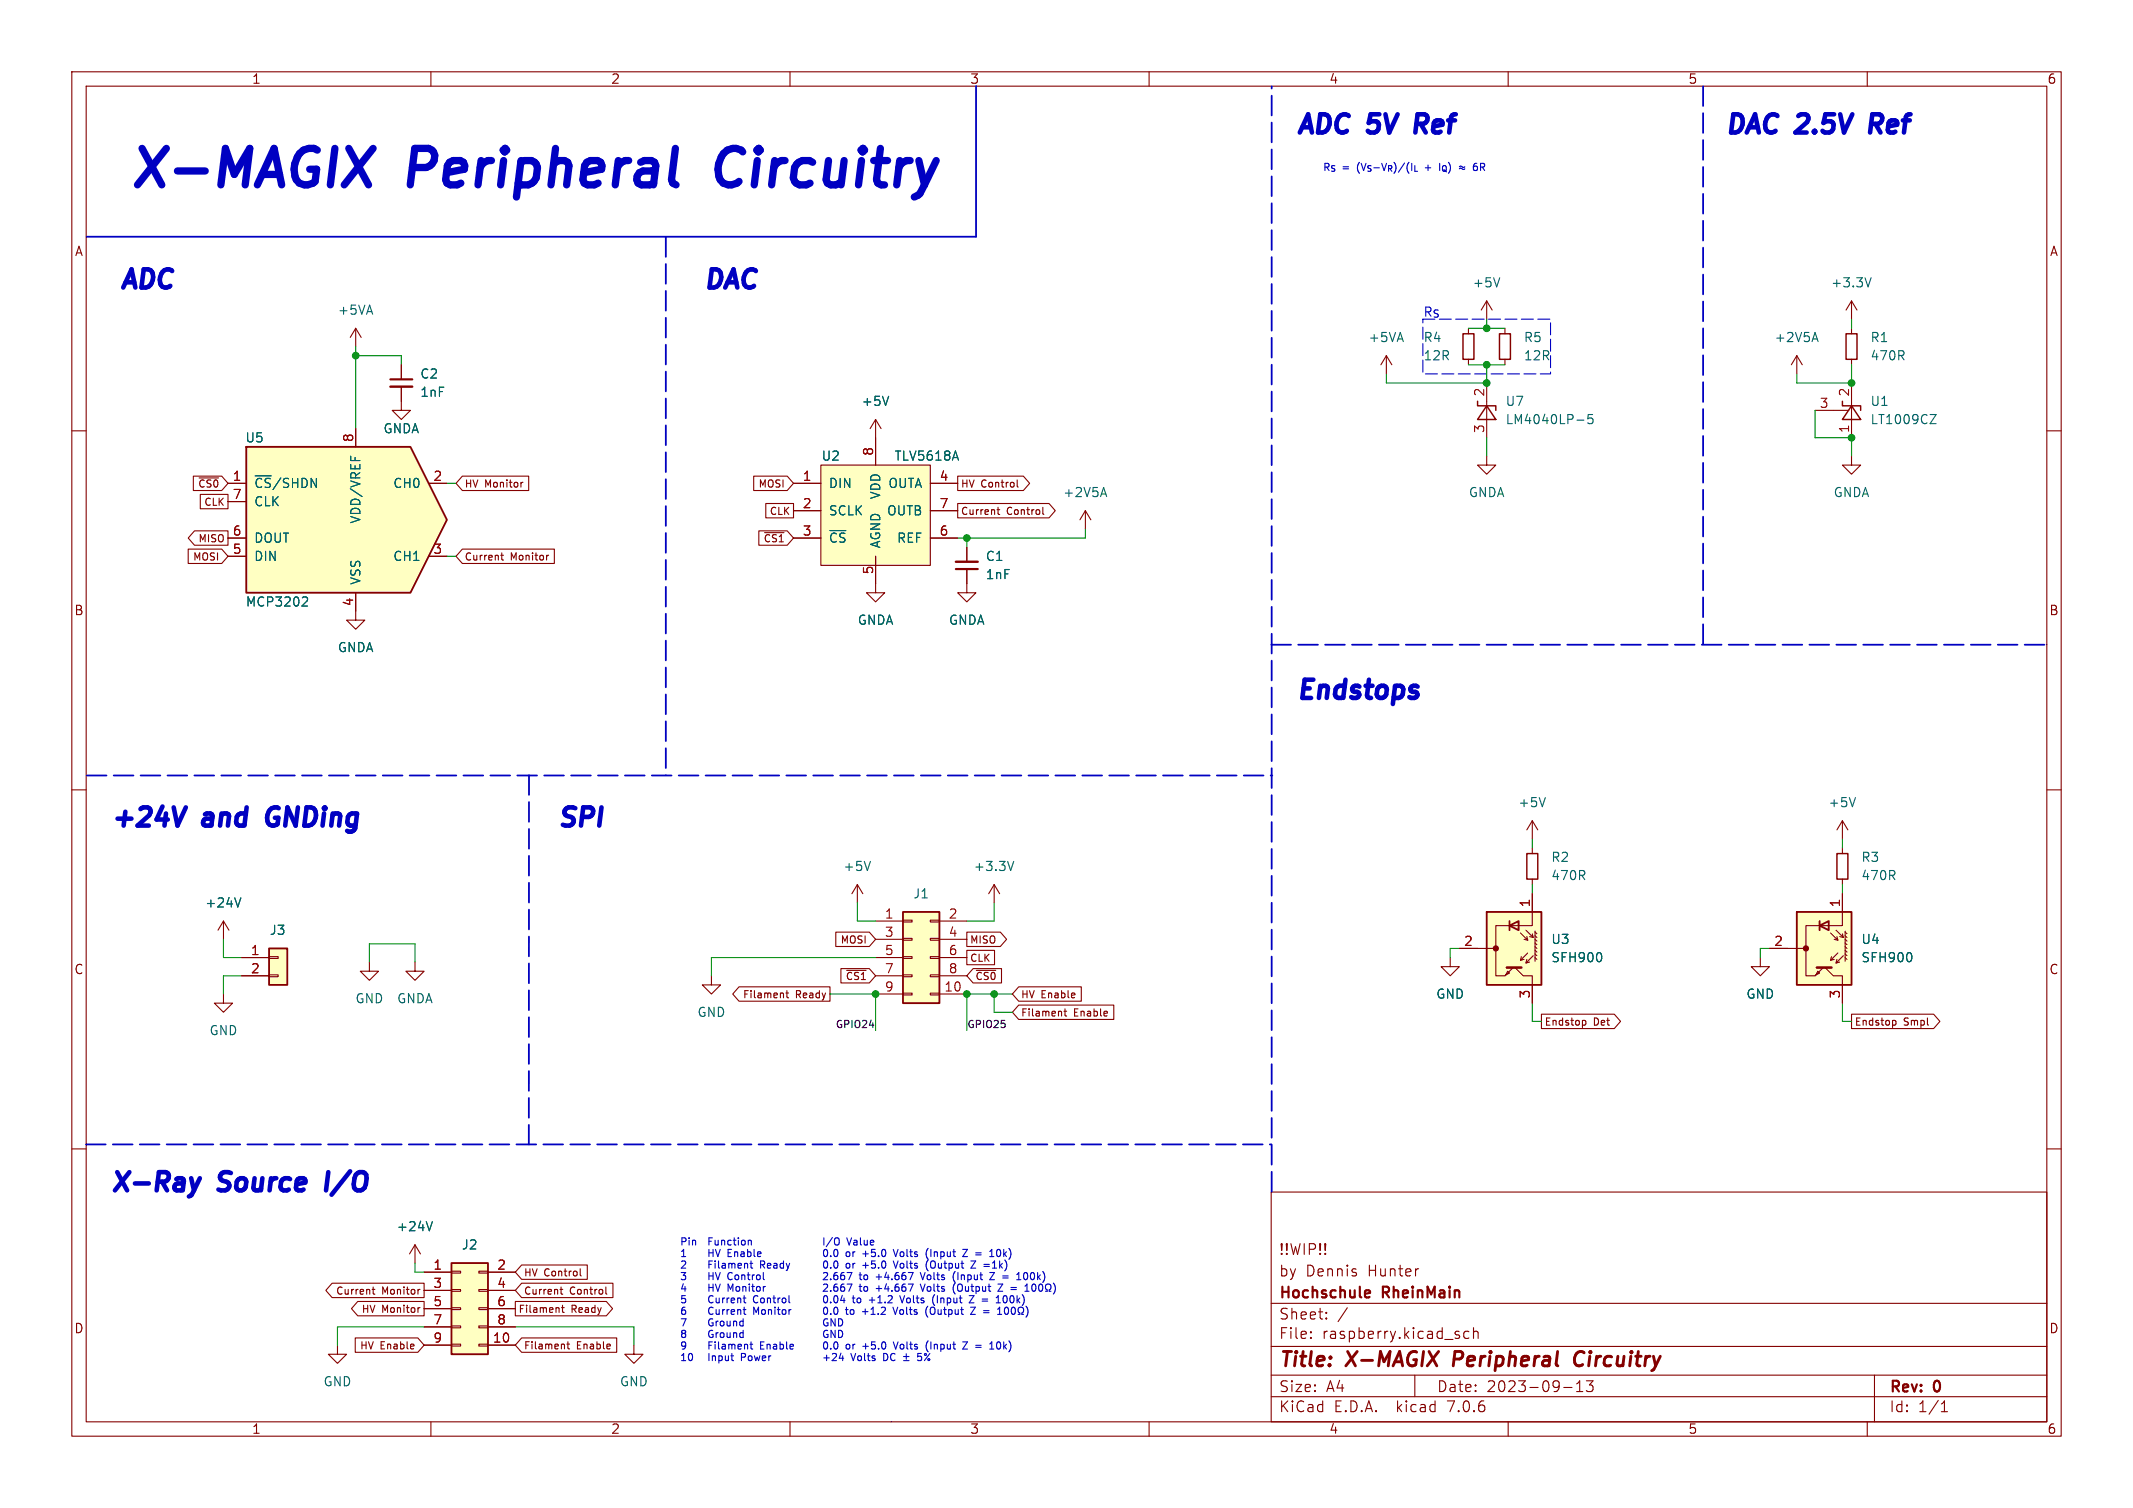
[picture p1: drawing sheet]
<svg xmlns="http://www.w3.org/2000/svg" width="297mm" height="210mm" viewBox="0 0 297 210" stroke-linecap="round" stroke-linejoin="round" font-family="sans-serif">
<g fill="none" stroke="#840000" stroke-width=".15">
<path d="M10 10h277v190h-277zM12 12h273v186h-273zM60 10v2M110 10v2M160 10v2M210 10v2M260 10v2M10 60h2M285 60h2M10 110h2M256.5 114.3l-.7 1.3M256.5 114.3v2.5"/>
<path d="M256.5 114.3l.8 1.3M285 110h2M31.1 128.3l.8 1.2M31.1 128.3v2.5M31.1 128.3l-.7 1.2M57.8 134v1.3h1.3l-1.3 1.2-1.3-1.2h1.3M121.9 128.3h3.8M121.9 138.4h3.8M121.9 130.8h3.8M121.9 133.4h3.8M121.9 135.9h3.8M125.7 138.3h1.3v.3h-1.3z"/>
<path d="M125.7 135.8h1.3v.2h-1.3zM125.7 133.2h1.3v.3h-1.3zM125.7 130.7h1.3v.2h-1.3zM125.7 128.1h1.3v.3h-1.3zM129.5 138.3h1.3v.3h-1.3zM129.5 135.8h1.3v.2h-1.3zM129.5 133.2h1.3v.3h-1.3zM129.5 130.7h1.3v.2h-1.3zM129.5 128.1h1.3v.3h-1.3zM130.8 128.3h3.8M130.8 138.4h3.8M130.8 130.8h3.8"/>
<path d="M130.8 133.4h3.8M130.8 135.9h3.8M245.1 133.4v1.2h1.3l-1.3 1.3-1.3-1.3h1.3M10 160h2M285 160h2M177 166h108v32h-108zM197.4 176.7h.1M60 198v2M110 198v2M160 198v2M177 194.5h108M177 191.5h108"/>
<path d="M177 187.5h108M177 181.5h108M182.5 186.3h.1l-.1 .1M182.5 186.3v.1M182.5 185.5v.1M182.5 185.5h.1l-.1 .1M184.7 183.6v.1M184.7 183.6h-.1l.1 .1M184.7 182.8v.1M184.7 182.8h-.1l.1 .1M187.6 182.1l-1.3 2M197 191.5v3"/>
<path d="M204.5 185.5l-.4-.1-.3 .3v.4l.2 .2 .1 .1 .4-.1M205.2 185.5a.37 .37 0 0 1 .6 .1v.8M205.2 184.9v1.5M210 198v2M217.7 193.2h1.2M219.5 193.8h.9M219.5 192.7l.5-.4v1.5M221.8 192.3l-.5 .6a.41 .41 0 0 1 .5 .3v.3l-.1 .2-.6 .1-.2-.1M260 198v2M261 191.5v6.5M270.3 196.6h.9M270.3 195.5l.4-.4v1.5"/>
</g>
<path d="M202.6 188.2l-.3 2M220.2 188.2a1.13 1.13 0 0 0-.9 .7 1.13 1.13 0 0 0 .2 1.2l.3 .1 .5-.1" fill="none" stroke="#840000" stroke-width=".4"/>
<path d="M190.3 179.7l.4 .1 .1 .2-.7 .2M190.7 180.6l-.4 .1" fill="none" stroke="#840000" stroke-width=".3"/>
<path d="M258.4 111.1l-.5 1.2M33.5 125l-.4 1.3" fill="none" stroke="#006464" stroke-width=".15"/>
<path d="M125.7 127h5.1v12.7h-5.1z" fill="#ffffc2" stroke="#ffffc2" stroke-width=".14"/>
<path d="M125.7 127h5.1v12.7h-5.1z" fill="none" stroke="#840000" stroke-width=".25"/>
<path d="M250.2 127h7.6v10.2h-7.6z" fill="#ffffc2"/>
<circle cx="251.5" cy="132.1" r=".36" fill="#840000" stroke="#840000" stroke-width=".15"/>
<path d="M37.5 132.1h2.5v5.1h-2.5zM250.2 127h7.6v10.2h-7.6zM253.4 128.9l1.2-.6v1.2zM253.4 128.3v1.2" fill="none" stroke="#840000" stroke-width=".25"/>
<g fill="none" stroke="#840000" stroke-width=".15">
<path d="M33.7 133.4h3.8M33.7 135.9h3.8M37.5 135.8h1.2v.2h-1.2zM37.5 133.2h1.2v.3h-1.2zM51.4 134v1.3h1.3l-1.3 1.2-1.2-1.2h1.2M99.1 135.9v1.3h-1.3l1.3 1.2 1.2-1.2h-1.2M246.4 132.1h5.1M253.1 135.3l.3 .2-.5 .3zM254.1 134.7l1.2 1.2h1.2v3.8M254.9 129.9l1 1-.1-.5M255 133.2l-.1 .5M255.4 130.8l.5 .1"/>
<path d="M255.7 129.5l1 1.1-.2-.6M255.8 133.6l-.1 .5M255.9 132.7l-1 1 .5-.1M256.2 130.4l.5 .2M256.5 124.5v4.4h-5v7h1.2l1.2-1.2M256.7 133.1l-1 1 .5-.1M256.9 129.8l.3 .2M256.9 130.3l.3 .3M256.9 130.8l.3 .3M256.9 131.3l.3 .3M256.9 131.8l.3 .3M256.9 132.3l.3 .3"/>
<path d="M256.9 132.8l.3 .3M256.9 133.4l.3 .2M256.9 129.7v4.2"/>
</g>
<path d="M253 134.7h2" fill="none" stroke="#840000" stroke-width=".36"/>
<path d="M266.1 132.8l.1 .3-.1 .7" fill="none" stroke="#006464" stroke-width=".15"/>
<path d="M37.5 132.1h2.5v5.1h-2.5z" fill="#ffffc2" stroke="#ffffc2" stroke-width=".14"/>
<path d="M207 127h7.6v10.2h-7.6z" fill="#ffffc2"/>
<circle cx="208.3" cy="132.1" r=".36" fill="#840000" stroke="#840000" stroke-width=".15"/>
<path d="M207 127h7.6v10.2h-7.6zM210.2 128.9l1.3-.6v1.2zM210.2 128.3v1.2M62.9 175.9h5v12.7h-5z" fill="none" stroke="#840000" stroke-width=".25"/>
<g fill="none" stroke="#840000" stroke-width=".15">
<path d="M49.5 45.7l-.7 1.3M49.5 45.7v2.6M49.5 45.7l.8 1.3M55.9 53.8v3.4h1.2l-1.2 1.2-1.3-1.2h1.3M55.9 50.8v2M121.9 58.4v6.4M121.9 58.4l-.7 1.3M121.9 58.4l.8 1.3M193 49.5l-.7 1.3M193 49.5v2.6M193 49.5l.8 1.3M204.5 45.7v.8"/>
<path d="M204.5 50v.8M207 53.3v7.7M207 41.9l-.8 1.3M207 41.9v2.6M207 41.9l.8 1.3M209.5 45.7v.8M209.5 50v.8M250.2 49.5l-.8 1.3M250.2 49.5v2.6M250.2 49.5l.8 1.3M252.7 57.2h4.7M257.8 53.3v7.7"/>
<path d="M257.8 41.9v2.6M257.8 45.7v.8M257.8 50v.8M257.8 41.9l-.8 1.3M257.8 41.9l.8 1.3M110.5 67.3h3.8M110.5 71.1h3.8M110.5 74.9h3.8M114.3 64.8h15.2v13.9h-15.2zM121.9 77.5v5.1h1.3l-1.3 1.2-1.3-1.2h1.3M129.5 67.3h3.8M129.5 71.1h3.8"/>
<path d="M129.5 74.9h3.8M134.6 79.2v3.4h1.3l-1.3 1.2-1.3-1.2h1.3M134.6 76.2v2M151.1 71.1l-.7 1.3M151.1 71.1v2.6M151.1 71.1l.8 1.3M207 63.5v1.3h1.3l-1.3 1.2-1.3-1.2h1.3M257.8 63.5v1.3h1.3l-1.3 1.2-1.3-1.2h1.3M49.5 85.1v1.3h1.3l-1.3 1.2-1.2-1.2h1.2M213.4 114.3v2.5M213.4 118.1v.8M213.4 114.3l-.8 1.3"/>
<path d="M213.4 114.3l.7 1.3M256.5 118.1v.8M31.1 138.4v1.3h-1.3l1.3 1.3 1.3-1.3h-1.3M138.4 123.2l-.7 1.3M138.4 123.2v2.5M138.4 123.2l.8 1.3M201.9 133.4v1.2h1.3l-1.3 1.3-1.2-1.3h1.2M203.2 132.1h5.1M209.9 135.3l.3 .2-.5 .3zM210.9 134.7l1.2 1.2h1.3v3.8M211.7 129.9l1 1-.1-.5M211.8 133.2l-.1 .5"/>
<path d="M212.2 130.8l.5 .1M212.5 129.5l1 1.1-.1-.6M212.6 133.6l-.1 .5M212.7 132.7l-1 1 .5-.1M213 130.4l.5 .2M213.4 124.5v4.4h-5.1v7h1.2l1.2-1.2M213.4 122.4v.8M213.5 133.1l-1 1 .5-.1M213.7 129.8l.3 .2M213.7 130.3l.3 .3M213.7 130.8l.3 .3M213.7 131.3l.3 .3"/>
<path d="M213.7 131.8l.3 .3M213.7 132.3l.3 .3M213.7 132.8l.3 .3M213.7 133.4l.3 .2M213.7 129.7v4.2M256.5 122.4v.8M57.8 173.4l.7 1.2M57.8 173.4v2.5M57.8 173.4l-.8 1.2M59.1 177.2h3.8M59.1 179.7h3.8M62.9 179.6h1.2v.2h-1.2z"/>
<path d="M62.9 177h1.2v.3h-1.2zM66.7 179.6h1.2v.2h-1.2zM66.7 177h1.2v.3h-1.2zM67.9 177.2h3.9M67.9 179.7h3.9M47 187.3v1.3h-1.3l1.3 1.3 1.3-1.3h-1.3M59.1 187.3h3.8M59.1 182.2h3.8M59.1 184.8h3.8M62.9 187.2h1.2v.3h-1.2zM62.9 184.7h1.2v.2h-1.2zM62.9 182.1h1.2v.3h-1.2z"/>
<path d="M66.7 187.2h1.2v.3h-1.2zM66.7 184.7h1.2v.2h-1.2zM66.7 182.1h1.2v.3h-1.2zM67.9 187.3h3.9M67.9 182.2h3.9M67.9 184.8h3.9M88.3 187.3v1.3h-1.3l1.3 1.3 1.2-1.3h-1.2"/>
</g>
<path d="M209.8 134.7h2" fill="none" stroke="#840000" stroke-width=".36"/>
<g fill="none" stroke="#006464" stroke-width=".15">
<path d="M208.8 38.7l-.4 1.2M260.5 38.7l-.4 1.2M123.7 55.2l-.4 1.3M219.6 58.5h.9M221.8 57.7h-.6l-.1 .6 .2-.1 .4 .1 .1 .2v.4l-.2 .1h-.3l-.2-.1M252.4 47.2h.6M252.7 46.3l.5 1.3M268.7 57.7h.9l-.9 1.3h.9M133 62.8l.5 1.3M153.4 68.8h.6M153.7 67.9l.4 1.3M141.2 120l-.5 1.2"/>
<path d="M215.2 111.1l-.4 1.2M222.9 132.8l.1 .3-.1 .7M60.2 170.1l-.4 1.3"/>
</g>
<path d="M203.7 46.5h1.5v3.5h-1.5zM205.7 55.9v.6h2.6v.7M207 56.5l1.3 1.9h-2.6zM208.8 46.5h1.5v3.5h-1.5zM256.5 55.9v.6h2.6v.7M257 46.5h1.6v3.5h-1.6zM257.8 56.5l1.3 1.9h-2.6zM212.6 118.9h1.5v3.5h-1.5zM255.8 118.9h1.5v3.5h-1.5z" fill="none" stroke="#840000" stroke-width=".2"/>
<path d="M54.4 53.8h3M133.1 78.2h3" fill="none" stroke="#840000" stroke-width=".33"/>
<path d="M54.4 52.8h3M133.1 79.2h3" fill="none" stroke="#840000" stroke-width=".3"/>
<g fill="#ffffc2" stroke="#ffffc2" stroke-width=".14">
<path d="M114.3 64.8h15.2v13.9h-15.2z"/>
<path d="M62.9 175.9h5v12.7h-5z"/>
</g>
<path d="M34.3 62.2h22.8l5.1 10.2-5.1 10.2h-22.8z" fill="#ffffc2"/>
<path d="M34.3 62.2h22.8l5.1 10.2-5.1 10.2h-22.8z" fill="none" stroke="#840000" stroke-width=".25"/>
<g fill="none" stroke="#840000" stroke-width=".15">
<path d="M49.5 59.7v2.5M55.9 50.8v2M55.9 53.8v2.1M26.2 76.5h4.7l.8 1-.8 1h-4.7zM26.9 66.3h4l.8 1-.8 1h-4zM27.1 73.9h4.6v2h-4.6l-.9-1zM27.7 66.6h2.7M27.9 68.8h3.8v2.1h-3.8zM31.7 67.3h2.6M31.7 77.5h2.6M31.7 74.9h2.6M31.7 69.9h2.6"/>
<path d="M59.7 67.3h2.5M59.7 77.5h2.5M64.4 76.5h12.8v2h-12.8l-.9-1zM64.4 66.3h9.2v2h-9.2l-.9-1zM69.7 77.3h.4M69.9 77v.9l.2 .1M72.8 67.2h-.2M76.4 77.3l-.2 .1M104.9 66.3h4.7l.9 1-.9 1h-4.7zM105.7 73.9h3.9l.9 1-.9 1h-3.9zM106.5 74.2h2.7M106.6 70.1h3.9v2h-3.9z"/>
<path d="M110.5 67.3h3.8M110.5 74.9h3.8M110.5 71.1h3.8M121.9 61v3.8M121.9 77.5v3.8M129.5 67.3h3.8M129.5 74.9h3.8M129.5 71.1h3.8M133.3 66.3h9.2l.9 1-.9 1h-9.2zM133.3 70.1h12.8l.8 1-.8 1h-12.8zM134.6 76.2v2M134.6 79.2v2.1"/>
<path d="M138.8 71h.4M139 70.6v.9l.2 .1M141.6 66.8v.9l.2 .1M145.2 70.6v.9l.1 .1M49.5 82.6v2.5M33.7 133.4h3.8M33.7 135.9h3.8M102.9 137.4h12.7v2h-12.7l-.9-1zM109.4 138.3h.4M109.6 138v.8l.2 .2M116.4 129.8h4.6l.9 1-.9 1h-4.6zM117.1 134.9h3.9l.9 1-.9 1h-3.9z"/>
<path d="M117.9 135.1h2.7M119.4 123.2l.7 1.3M119.4 123.2v2.5M119.4 123.2l-.8 1.3M134.6 132.3h3.9v2.1h-3.9zM134.6 129.8h4.7l.9 1-.9 1h-4.7zM135.5 134.9h4v2h-4l-.9-1zM135.9 135.1h2.7M141.8 140h13.3v2h-13.3l-.8-1zM141.8 137.4h8.8v2h-8.8l-.8-1zM203.2 132.1h2.5M213.4 124.5v2.5"/>
<path d="M213.4 137.2v2.5M246.4 132.1h2.5M256.5 124.5v2.5M256.5 137.2v2.5M148.1 140.8h.4M148.3 140.5v.9l.2 .1M214.6 141.2h10.2l.9 1-.9 1h-10.2zM220.4 142.1h.3l.1 .2v.4l-.4 .1M257.8 141.2h11.4l.9 1-.9 1h-11.4zM263.6 142.1h.2l.2 .2v.4l-.4 .1M46.2 178.7h12.9v2h-12.9l-.8-1zM51.8 179.6h.4"/>
<path d="M52 179.2v.9l.2 .1M58.5 179.6l-.3 .1M59.1 177.2h3.8M59.1 179.7h3.8M67.9 177.2h3.9M67.9 179.7h3.9M72.6 178.7h12.7v2h-12.7l-.8-1zM72.6 176.2h9.2v2h-9.2l-.8-1zM78 179.6h.4M78.1 179.2v.9l.3 .1M80.8 176.7v.8l.1 .2M84.4 179.2v.9l.1 .1"/>
<path d="M49.5 186.3h8.7l.9 1-.9 1h-8.7zM49.8 181.2h9.3v2h-9.3l-.9-1zM58.5 182.1l-.3 .1M59.1 187.3h3.8M59.1 182.2h3.8M59.1 184.8h3.8M67.9 187.3h3.9M67.9 182.2h3.9M67.9 184.8h3.9M71.8 181.2h12.6l.9 1-.9 1h-12.6zM72.6 186.3h13.3v2h-13.3l-.8-1zM78.2 182.1h.4"/>
<path d="M78.3 181.8v.8l.3 .2M78.9 187.2h.4M79.1 186.9v.8l.2 .2"/>
</g>
<path d="M123.7 55.2l-.4 1.3M133 62.8l.5 1.3M42.3 83.1l.4 .1 .1 .3v.2l-.8 .7h.8M121.2 120l-.4 1.2M33.5 125l-.4 1.3M222.9 132.8l.1 .3-.1 .7M266.1 132.8l.1 .3-.1 .7M60.2 170.1l-.4 1.3" fill="none" stroke="#006464" stroke-width=".15"/>
<g fill="none" stroke="#0000c2" stroke-width=".63">
<path d="M197.2 17.2h1M197.8 17.2l.7 1.3M198.4 15.9h-1l-.3 2.6M260.5 17.2h1M261.1 17.2l.7 1.3M261.7 15.9h-1l-.3 2.6M25.9 112.4l-1.2 2.6M38.2 112.4a1.52 1.52 0 0 0-.7 2.5l.6 .1M26.6 164.1l.4 1.7M27 165.8l-.3 .6M27.8 164.1l-.8 1.7M45.7 163.2l-.3 2.6"/>
<path d="M48.8 163.1l-2.6 3.3"/>
</g>
<path d="M52 20.7l-4.1 5M100.7 21.4a3.6 3.6 0 0 0-.4 3.6l.4 .5" fill="none" stroke="#0000c2" stroke-width="1"/>
<g fill="none" stroke="#0000c2" stroke-width=".15">
<path d="M177.1 12h.1M237.1 89.8h.1M285 89.8h.1M177 159.3v.1M98.7 174v1M98.7 177.2v1M98.7 178.8v1M98.7 174.5h.6M98.7 177.7h.6M98.7 179.3h.6M99.3 174v1M99.3 177.2v1"/>
<path d="M99.3 178.8v1M99.6 174l.4 1 .3-1M99.6 177.2l.4 1 .3-1M99.6 178.8l.4 1 .3-1M101.5 176l.3-.1 .1 .2M101.9 176.1l.1-.2 .3 .1v.6M101.9 176.1v.5M102.8 176.3l.4-.1v-.2l-.3-.1-.1 .2v.5h.4M103.7 176l.1-.1 .2 .1 .1 .6M103.7 175.9v.7M104.4 175.9h.4M104.6 175.6v.9l.2 .1"/>
<path d="M114.7 177.3l.3-.1 .2 .3-.6 .7h.6M114.7 178.9l.3-.1 .2 .3-.6 .7h.6M114.7 172.4v1M114.8 175.7l.1-.1a.53 .53 0 0 1 .4 .5 .53 .53 0 0 1-.4 .5l-.1-.1-.1-.3zM114.8 174h.1a.53 .53 0 0 1 .4 .5 .53 .53 0 0 1-.4 .5 .66 .66 0 0 1-.1-1zM115.7 174.9v.1M115.7 176.5v.1M115.7 178.1v.1M115.7 179.7v.1M115.9 172.3l-.9 1.3M116.2 172.5l.2-.1a.34 .34 0 0 1 .5 .3v.4a.33 .33 0 0 1-.4 .3 .33 .33 0 0 1-.3-.3zM116.3 175.6a.57 .57 0 0 0 .1 1l.2-.1"/>
<path d="M116.4 175.6l.2 .1M116.6 177.2l-.3 .1a.67 .67 0 0 0 0 .9l.3-.1 .1-.3-.2-.2h-.3l-.1 .2M116.6 178.8l-.3 .1a.67 .67 0 0 0 0 .9l.3-.1 .1-.3-.2-.2h-.2l-.2 .2M117.3 177.2l-.1 .1a.67 .67 0 0 0 0 .9l.4-.1v-.3l-.2-.2h-.3l-.1 .2M117.5 178.8l-.3 .1a.67 .67 0 0 0 0 .9l.4-.1v-.3l-.2-.2h-.2l-.2 .2M118.1 174.3l.2 .2v.3l-.2 .2M118.8 175.9v.7M119 175.9l-.2 .2M119.6 177.5h.4M119.6 179.2h.4M119.9 178.2h.1M119.9 179.8h.1"/>
<path d="M120.5 179.2l-.2 .1v.3l.2 .2M120.5 177.5l-.2 .2v.3l.2 .2M122.3 174.9v.1M122.9 175.7l.1-.1a.53 .53 0 0 1 .3 .5 .53 .53 0 0 1-.3 .5l-.1-.1-.1-.3zM123.2 174h-.1a.53 .53 0 0 0-.4 .5 .53 .53 0 0 0 .4 .5l.1-.1M125.6 177.8l.2-.2h.2l.1 .2v.2l-.1 .2h-.3l-.1-.2M125.6 179.4l.2-.2h.2l.1 .2v.2l-.1 .2h-.2l-.2-.2M125.9 177.2l-.3 .4M126 178.8l-.2 .1-.2 .4M126.5 178.8h.6l-.4 1M127.1 177.2l-.4 1M127.6 176.3l.2 .1-.2 .2"/>
<path d="M127.6 175.9l.1 .1M127.7 174.4l-.2-.1-.2 .2 .1 .1 .3 .1v.2h-.4M131.5 177.6l-.3-.1-.1 .2v.1l.4 .1v.3h-.4M131.5 179.2h-.3l-.1 .1v.1l.4 .1v.3h-.4M132.7 174.3h.3M132.8 174v.9l.2 .1M133.8 175.9h.4M134 176.5l.2 .1M136.4 177.5h.4M136.6 177.2v.9l.2 .1M137.2 179.2v.6M137.2 179.7v.1"/>
<path d="M137.6 179.2h.4M137.7 178.8v.9l.3 .1M142.7 179.8h.6M143 178.8v1M143.7 179v.4l.1 .3 .1 .1 .3-.2v-.6M144.7 179l-.1 .4 .1 .3 .2 .1 .2-.2v-.6M145.6 179.1v.4l.2 .1v.2h-.2M145.6 179l.1-.1a.43 .43 0 0 1 .6 .1 .43 .43 0 0 1-.2 .6v.2h.2M146.7 178.7a1.15 1.15 0 0 1 0 1.5M100.1 188.9l.3-.1 .2 .2-.1 .4h-.4M100.8 180.8h.1M100.8 182.4h.1"/>
<path d="M101 188.8v.6l.3 .1 .1-.1M101.2 180.8v.6M101.2 182.4v.6M101.4 188.8v.7M101.5 180.8l-.3 .2M101.5 182.4l-.3 .2M101.5 187.3l.3-.1 .1 .2M101.8 188.8h.3M101.8 182.7l.5-.1-.1-.2h-.2l-.2 .1 .1 .5h.3M101.8 181.1l.5-.1-.1-.2h-.2l-.2 .1 .1 .5h.3M101.9 187.4v.5M101.9 187.4l.1-.2 .3 .1v.6"/>
<path d="M101.9 188.5v.8l.2 .2M102.7 180.9l.2-.1h.2v.6M102.7 180.8v.6M102.7 182.4v.6M102.7 182.5l.2-.1h.2v.6M102.8 187.5l.4-.1v-.1l-.3-.1-.1 .2v.4h.4M103.5 180.8h.4M103.5 182.4h.4M103.6 180.4v.9l.3 .1M103.6 182v.9l.3 .1M103.7 187.2v.7M103.7 187.3l.1-.1 .2 .1 .1 .6"/>
<path d="M104.4 187.2h.4M104.6 186.9v.8l.2 .2M114.7 189.1h.8M114.8 180.5l.1-.1a.53 .53 0 0 1 .4 .5 .53 .53 0 0 1-.4 .5 .66 .66 0 0 1-.1-.9zM114.8 182.1l.1-.1a.53 .53 0 0 1 .4 .5 .53 .53 0 0 1-.4 .5 .67 .67 0 0 1-.1-.9zM114.8 186.9h.1a.53 .53 0 0 1 .4 .5 .53 .53 0 0 1-.4 .5 .67 .67 0 0 1-.1-1zM115.1 188.7v.8M115.2 183.7a.47 .47 0 0 0-.5 .5 .47 .47 0 0 0 .5 .4l.1-.4h-.2M115.2 185.3a.47 .47 0 0 0-.5 .5 .47 .47 0 0 0 .5 .4l.1-.4h-.2M115.7 181.3v.1M115.7 187.8v.1M115.9 188.6l.4-.1 .2 .3-.6 .7h.6"/>
<path d="M116.3 183.7v1l-.6-1v1M116.3 185.3v1l-.6-1v1M116.5 180.5l-.1-.1a.53 .53 0 0 0-.3 .5 .53 .53 0 0 0 .3 .5h.1M116.6 187l-.2-.1a.53 .53 0 0 0-.3 .5 .53 .53 0 0 0 .3 .5l.2-.1M116.8 185.3a.51 .51 0 0 1 .5 .5 .51 .51 0 0 1-.5 .5zM116.8 183.7v1a.52 .52 0 0 0 .5-.4 .52 .52 0 0 0-.3-.6M117.1 188.4l-.2 .8h.6M117.3 188.8v.7M117.7 182.4h.4M117.9 182v.9l.2 .1M118.5 188.5l.3 1M118.7 180.8h.3"/>
<path d="M118.8 187.2v.7M118.8 180.4v.9l.2 .1M119 187.2l-.2 .2M121.3 183h.6M122.2 181.4h.6M122.3 182.9v.1M122.9 187l.1-.1a.53 .53 0 0 1 .3 .5 .53 .53 0 0 1-.3 .5l-.1-.1-.1-.3zM123.2 181.3v.1M123.2 182.5l-.5 .5h.6M123.4 188.5h-.4v1l.4-.1M124.1 198h.1M124.2 180.9l-.6 .5h.6"/>
<path d="M125.8 189.5h.8M125.8 188.9h.8M126.6 182.4h.4M126.8 182v.9l.2 .1M127.3 183h.3M127.6 182.4l-.3 .1v.2h.3M127.6 180.8h.4M127.6 187.5l.2 .2-.2 .2M127.6 187.2l.1 .1M127.7 180.4v.9l.3 .1M128.2 181.4h.3M128.3 188.5h-.5v.5l.1-.1h.3l.1 .2v.3l-.2 .1-.3-.1"/>
<path d="M128.5 180.8l-.3 .1 .1 .2h.2M129.5 188.5l-.8 1M132.7 187.2h.3M132.8 181.3l.2 .1 .2-.1M132.9 187.8l.1 .1M133 182.4v.6h.3l.1-.1M133.2 180.8v.6M133.4 182.4v.6M133.6 180.8h.4M133.7 180.4v.9l.2 .1M133.8 182.4h.3M133.9 182v.9l.1 .1"/>
<path d="M135.1 182h.7l-.7 1h.7M135.6 180.4l-.6 1h.6M136.8 180.9h.7M136.8 181.2h.7M137 182.5h.7M137 182.8h.7M137.8 187.9h.6M137.8 187.2l.3-.3v1M138.9 183h.6M139.2 182v1M139.9 182.2v.5l.1 .2 .1 .1 .3-.1v-.7M140.9 182.2l-.1 .5 .1 .2 .1 .1 .3-.1v-.7"/>
<path d="M141.8 182.3v.4l.2 .2v.1h-.2M142.2 182l.2 .1a.46 .46 0 0 1-.1 .8v.1h.2M142.3 180.3a1.15 1.15 0 0 1 0 1.5M142.9 181.9a1.15 1.15 0 0 1 0 1.5"/>
<circle cx="129.3" cy="189.3" r=".14"/>
</g>
<path d="M198.1 44.5h17.8v7.6h-17.8v-7.6" fill="none" stroke="#0000c2" stroke-width=".15" stroke-dasharray="1.7 .6"/>
<path d="M237.1 12v77.8M92.7 33v75M177 89.8h108M12.1 108h165.1M73.7 108l-.1 51.4M12 159.4h165M177.1 165.9v-153.9" fill="none" stroke="#0000c2" stroke-width=".25" stroke-dasharray="2.7 1"/>
<path d="M135.9 12v21h-123.8" fill="none" stroke="#0000c2" stroke-width=".25"/>
<g fill="none" stroke="#009600" stroke-width=".15">
<path d="M49.5 49.5h6.4v1.3M49.5 48.3v11.4M204.5 50.8h5M204.5 45.7h5M207 50.8v2.5h-14v-1.2M207 44.5v1.2M252.7 57.2v3.8h5.1v2.5M257.8 50.8v2.5h-7.6v-1.2M257.8 44.5v1.2M62.2 67.3h1.3M62.2 77.5h1.3M134.6 74.9v1.3"/>
<path d="M151.1 73.7v1.2h-17.8M207 61v2.5M213.4 116.8v1.3M256.5 116.8v1.3M31.1 130.8v2.6h2.6M33.7 135.9h-2.6v2.5M51.4 134v-2.6h6.4v2.6M115.6 138.4h6.3v5.1M119.4 125.7v2.6h2.5M121.9 133.4h-22.8v2.5M138.4 138.4v2.6h2.6M138.4 125.7v2.6h-3.8"/>
<path d="M141 138.4h-6.4v5.1M203.2 132.1h-1.3v1.3M213.4 139.7v2.5h1.2M213.4 123.2v1.3M246.4 132.1h-1.3v1.3M256.5 123.2v1.3M256.5 139.7v2.5h1.3M57.8 175.9v1.3h1.3M59.1 184.8h-12.1v2.5M71.8 184.8h16.5v2.5"/>
</g>
<g fill="#009600" stroke="#009600" stroke-width=".15">
<circle cx="257.8" cy="53.3" r=".46"/>
<circle cx="138.4" cy="138.4" r=".46"/>
<circle cx="134.6" cy="138.4" r=".46"/>
<circle cx="121.9" cy="138.4" r=".46"/>
<circle cx="49.5" cy="49.5" r=".46"/>
<circle cx="134.6" cy="74.9" r=".46"/>
<circle cx="207" cy="53.3" r=".46"/>
<circle cx="257.8" cy="61" r=".46"/>
<circle cx="207" cy="45.7" r=".46"/>
<circle cx="207" cy="50.8" r=".46"/>
</g>
<g font-size="7.1" fill="#0000c2">
<text x="17.8" y="26.4">X-MAGIX</text>
<text x="57.3" y="26.4">Peripheral</text>
<text x="102.2" y="26.4">Circuitry</text>
</g>
<g font-size="3.5" fill="#0000c2">
<text x="180.3" y="18.8">ADC</text>
<text x="190.9" y="18.8">5V</text>
<text x="198.9" y="18.8">Ref</text>
<text x="240" y="18.8">DAC</text>
<text x="250.6" y="18.8">2.5V</text>
<text x="262.2" y="18.8">Ref</text>
<text x="16.5" y="40.4">ADC</text>
<text x="97.8" y="40.4">DAC</text>
<text x="180.3" y="97.5">Endstops</text>
<text x="15.2" y="115.3">+24V</text>
<text x="28.7" y="115.3">and</text>
<text x="39" y="115.3">GNDing</text>
<text x="77.5" y="115.3">SPI</text>
<text x="15.2" y="166.1">X-Ray</text>
<text x="30.9" y="166.1">Source</text>
<text x="47.2" y="166.1">I/O</text>
</g>
<g font-size="2.8" fill="#840000">
<text x="178" y="190.9">Title:</text>
<text x="187.7" y="190.9">X-MAGIX</text>
<text x="203.2" y="190.9">Peripheral</text>
<text x="220.9" y="190.9">Circuitry</text>
</g>
<g font-size="2.1" fill="#840000">
<text x="178" y="178">by</text>
<text x="178" y="175">!!WIP!!</text>
<text x="181.8" y="178">Dennis</text>
<text x="190.5" y="178">Hunter</text>
<text x="178" y="184">Sheet:</text>
<text x="178" y="181.2">Hochschule</text>
<text x="192.6" y="181.2">RheinMain</text>
<text x="178" y="186.7">File:</text>
<text x="184.1" y="186.7">raspberry.kicad_sch</text>
<text x="178" y="196.9">KiCad</text>
<text x="178" y="194.1">Size:</text>
<text x="184.7" y="194.1">A4</text>
<text x="185.7" y="196.9">E.D.A.</text>
<text x="194.6" y="196.9">kicad</text>
<text x="200" y="194.1">Date:</text>
<text x="201.8" y="196.9">7.0.6</text>
<text x="207" y="194.1">2023-09-13</text>
<text x="263" y="194.3">Rev:</text>
<text x="263" y="196.9">Id:</text>
<text x="267.1" y="196.9">1/1</text>
<text x="269.4" y="194.3">0</text>
</g>
<g font-size="1.8" fill="#840000">
<text x="35" y="11.9">1</text>
<text x="85" y="11.9">2</text>
<text x="185" y="11.9">4</text>
<text x="235" y="11.9">5</text>
<text x="285" y="11.9">6</text>
<text x="10.3" y="35.9">A</text>
<text x="285.3" y="35.9">A</text>
<text x="10.3" y="85.9">B</text>
<text x="285.3" y="85.9">B</text>
<text x="10.3" y="135.9">C</text>
<text x="285.3" y="135.9">C</text>
<text x="10.3" y="185.9">D</text>
<text x="285.3" y="185.9">D</text>
<text x="35" y="199.9">1</text>
<text x="85" y="199.9">2</text>
<text x="135" y="199.9">3</text>
<text x="185" y="199.9">4</text>
<text x="235" y="199.9">5</text>
<text x="285" y="199.9">6</text>
</g>
<g font-size="1.8" fill="#0000c2">
<text x="135" y="11.9">3</text>
<text x="198.1" y="44.2">R_{S}</text>
</g>
<g font-size="1.8" fill="#006464">
<text x="205" y="40.2">+5V</text>
<text x="254.9" y="40.2">+3.3V</text>
<text x="46.9" y="44">+5VA</text>
<text x="190.5" y="47.9">+5VA</text>
<text x="198.1" y="47.9">R4</text>
<text x="212.1" y="47.9">R5</text>
<text x="247" y="47.9">+2V5A</text>
<text x="260.4" y="47.9">R1</text>
<text x="58.4" y="52.9">C2</text>
<text x="198.1" y="50.4">12R</text>
<text x="212.1" y="50.4">12R</text>
<text x="260.4" y="50.4">470R</text>
<text x="58.4" y="55.5">1nF</text>
<text x="119.9" y="56.7">+5V</text>
<text x="209.6" y="59.3">LM4040LP-5</text>
<text x="209.6" y="56.7">U7</text>
<text x="260.4" y="56.7">U1</text>
<text x="260.4" y="59.3">LT1009CZ</text>
<text x="34.1" y="61.8">U5</text>
<text x="53.3" y="60.6">GNDA</text>
<text x="114.3" y="64.4">U2</text>
<text x="124.5" y="64.4">TLV5618A</text>
<text x="35.3" y="68.2">~{CS}/SHDN</text>
<text x="35.3" y="70.7">CLK</text>
<text x="54.7" y="68.2">CH0</text>
<text x="115.3" y="68.2">DIN</text>
<text x="115.3" y="72">SCLK</text>
<text x="122.8" y="69.6" transform="rotate(-90 122.8 69.6)">VDD</text>
<text x="123.4" y="72">OUTB</text>
<text x="123.6" y="68.2">OUTA</text>
<text x="147.9" y="69.4">+2V5A</text>
<text x="204.4" y="69.4">GNDA</text>
<text x="255.2" y="69.4">GNDA</text>
<text x="35.3" y="75.8">DOUT</text>
<text x="50.4" y="73" transform="rotate(-90 50.4 73)">VDD/VREF</text>
<text x="115.3" y="75.8">~{CS}</text>
<text x="122.8" y="76.5" transform="rotate(-90 122.8 76.5)">AGND</text>
<text x="124.8" y="75.8">REF</text>
<text x="35.3" y="78.3">DIN</text>
<text x="50.4" y="81.5" transform="rotate(-90 50.4 81.5)">VSS</text>
<text x="54.7" y="78.3">CH1</text>
<text x="137.2" y="78.3">C1</text>
<text x="137.2" y="80.9">1nF</text>
<text x="34.1" y="84.7">MCP3202</text>
<text x="119.3" y="87.2">GNDA</text>
<text x="132" y="87.2">GNDA</text>
<text x="46.9" y="91">GNDA</text>
<text x="211.3" y="112.6">+5V</text>
<text x="254.5" y="112.6">+5V</text>
<text x="117.3" y="121.5">+5V</text>
<text x="127.1" y="125.3">J1</text>
<text x="135.5" y="121.5">+3.3V</text>
<text x="215.9" y="120.2">R2</text>
<text x="215.9" y="122.8">470R</text>
<text x="259.1" y="120.2">R3</text>
<text x="259.1" y="122.8">470R</text>
<text x="28.5" y="126.6">+24V</text>
<text x="37.5" y="130.4">J3</text>
<text x="215.9" y="131.7">U3</text>
<text x="259.1" y="131.7">U4</text>
<text x="215.9" y="134.2">SFH900</text>
<text x="259.1" y="134.2">SFH900</text>
<text x="49.4" y="139.9">GND</text>
<text x="55.2" y="139.9">GNDA</text>
<text x="97" y="141.8">GND</text>
<text x="199.9" y="139.3">GND</text>
<text x="243.1" y="139.3">GND</text>
<text x="29.1" y="144.4">GND</text>
<text x="55.1" y="171.7">+24V</text>
<text x="64.2" y="174.2">J2</text>
<text x="45" y="193.3">GND</text>
<text x="86.2" y="193.3">GND</text>
</g>
<g font-size="1.8" fill="#a90000">
<text x="206.8" y="55.3" transform="rotate(-90 206.8 55.3)">2</text>
<text x="253.3" y="56.9">3</text>
<text x="257.6" y="55.3" transform="rotate(-90 257.6 55.3)">2</text>
<text x="49.3" y="61.7" transform="rotate(-90 49.3 61.7)">8</text>
<text x="121.7" y="63.6" transform="rotate(-90 121.7 63.6)">8</text>
<text x="206.8" y="60.4" transform="rotate(-90 206.8 60.4)">3</text>
<text x="257.6" y="60.4" transform="rotate(-90 257.6 60.4)">1</text>
<text x="32.3" y="67.1">1</text>
<text x="32.3" y="69.6">7</text>
<text x="60.3" y="67.1">2</text>
<text x="111.7" y="67.1">1</text>
<text x="111.7" y="70.9">2</text>
<text x="130.7" y="67.1">4</text>
<text x="130.7" y="70.9">7</text>
<text x="32.3" y="77.2">5</text>
<text x="32.3" y="74.7">6</text>
<text x="60.3" y="77.2">3</text>
<text x="111.7" y="74.7">3</text>
<text x="130.7" y="74.7">6</text>
<text x="121.7" y="80.1" transform="rotate(-90 121.7 80.1)">5</text>
<text x="49.3" y="84.5" transform="rotate(-90 49.3 84.5)">4</text>
<text x="123.1" y="128">1</text>
<text x="123.1" y="130.6">3</text>
<text x="132" y="128">2</text>
<text x="132" y="130.6">4</text>
<text x="203.8" y="131.8">2</text>
<text x="213.1" y="126.4" transform="rotate(-90 213.1 126.4)">1</text>
<text x="246.9" y="131.8">2</text>
<text x="256.3" y="126.4" transform="rotate(-90 256.3 126.4)">1</text>
<text x="34.9" y="133.1">1</text>
<text x="34.9" y="135.6">2</text>
<text x="123.1" y="133.1">5</text>
<text x="123.1" y="135.6">7</text>
<text x="132" y="133.1">6</text>
<text x="132" y="135.6">8</text>
<text x="123.1" y="138.2">9</text>
<text x="131.4" y="138.2">10</text>
<text x="213.1" y="139.1" transform="rotate(-90 213.1 139.1)">3</text>
<text x="256.3" y="139.1" transform="rotate(-90 256.3 139.1)">3</text>
<text x="60.3" y="176.9">1</text>
<text x="60.3" y="179.5">3</text>
<text x="69.1" y="176.9">2</text>
<text x="69.1" y="179.5">4</text>
<text x="60.3" y="182">5</text>
<text x="60.3" y="184.5">7</text>
<text x="69.1" y="182">6</text>
<text x="69.1" y="184.5">8</text>
<text x="60.3" y="187.1">9</text>
<text x="68.5" y="187.1">10</text>
</g>
<g font-size="1.4" fill="#0000c2">
<text x="184.1" y="23.9">R_{S}</text>
<text x="186.9" y="23.9">=</text>
<text x="189.2" y="23.9">(V_{S}-V_{R})/(I_{L}I_{Q})</text>
<text x="198.9" y="23.9">+</text>
<text x="204.2" y="23.9">þÿ&quot;H</text>
<text x="206.4" y="23.9">6R</text>
<text x="94.6" y="173.5">Pin Function I/O</text>
<text x="118" y="173.5">Value</text>
<text x="94.6" y="175.1">1 HV</text>
<text x="94.6" y="176.7">2 Filament</text>
<text x="94.6" y="178.3">3 HV</text>
<text x="94.6" y="180">4 HV</text>
<text x="101.3" y="175.1">Enable 0.0</text>
<text x="101.3" y="178.3">Control 2.667</text>
<text x="101.3" y="180">Monitor 2.667</text>
<text x="105.8" y="176.7">Ready 0.0</text>
<text x="116.5" y="175.1">or</text>
<text x="117" y="176.7">or</text>
<text x="118.4" y="178.3">to</text>
<text x="118.4" y="180">to</text>
<text x="119" y="175.1">+5.0</text>
<text x="119.5" y="176.7">+5.0</text>
<text x="120.9" y="178.3">+4.667</text>
<text x="120.9" y="180">+4.667</text>
<text x="123.6" y="175.1">Volts</text>
<text x="124.2" y="176.7">Volts</text>
<text x="127.4" y="178.3">Volts</text>
<text x="127.4" y="180">Volts</text>
<text x="128.3" y="175.1">(Input</text>
<text x="128.9" y="176.7">(Output</text>
<text x="132.1" y="178.3">(Input</text>
<text x="132.1" y="180">(Output</text>
<text x="133.8" y="175.1">Z</text>
<text x="135.4" y="176.7">Z</text>
<text x="135.7" y="175.1">=</text>
<text x="137.4" y="176.7">=1k)</text>
<text x="137.5" y="178.3">Z</text>
<text x="138" y="175.1">10k)</text>
<text x="138.7" y="180">Z</text>
<text x="139.5" y="178.3">=</text>
<text x="140.7" y="180">=</text>
<text x="141.8" y="178.3">100k)</text>
<text x="94.6" y="181.6">5 Current</text>
<text x="94.6" y="183.2">6 Current</text>
<text x="94.6" y="184.8">7 Ground</text>
<text x="101.6" y="184.8">GND</text>
<text x="104.9" y="181.6">Control 0.04</text>
<text x="104.9" y="183.2">Monitor 0.0</text>
<text x="116" y="183.2">to</text>
<text x="117" y="181.6">to</text>
<text x="118.5" y="183.2">+1.2</text>
<text x="119.5" y="181.6">+1.2</text>
<text x="123.2" y="183.2">Volts</text>
<text x="124.1" y="181.6">Volts</text>
<text x="127.9" y="183.2">(Output</text>
<text x="128.8" y="181.6">(Input</text>
<text x="134.3" y="181.6">Z</text>
<text x="134.4" y="183.2">Z</text>
<text x="138.5" y="181.6">100k)</text>
<text x="94.6" y="186.4">8 Ground</text>
<text x="94.6" y="188">9 Filament</text>
<text x="94.6" y="189.6">10 Input</text>
<text x="101.6" y="186.4">GND</text>
<text x="103.2" y="189.6">Power +24</text>
<text x="105.8" y="188">Enable 0.0</text>
<text x="117" y="188">or</text>
<text x="119.1" y="189.6">Volts</text>
<text x="119.5" y="188">+5.0</text>
<text x="123.8" y="189.6">DC</text>
<text x="124.2" y="188">Volts</text>
<text x="128.9" y="188">(Input</text>
<text x="134.3" y="188">Z</text>
<text x="136.3" y="188">=</text>
<text x="138.5" y="188">10k)</text>
</g>
<g font-size="1.4" fill="#840000">
<text x="27.5" y="68.1">~{CS0}</text>
<text x="28.3" y="70.7">CLK</text>
<text x="64.6" y="68.1">HV</text>
<text x="67.5" y="68.1">Monitor</text>
<text x="105.5" y="68.1">MOSI</text>
<text x="107" y="71.9">CLK</text>
<text x="133.7" y="68.1">HV</text>
<text x="133.7" y="71.9">Current</text>
<text x="136.6" y="68.1">Control</text>
<text x="140.2" y="71.9">Control</text>
<text x="27.5" y="75.7">MISO</text>
<text x="106.2" y="75.7">~{CS1}</text>
<text x="26.7" y="78.3">MOSI</text>
<text x="64.6" y="78.3">Current</text>
<text x="71.1" y="78.3">Monitor</text>
<text x="116.9" y="131.6">MOSI</text>
<text x="135" y="131.6">MISO</text>
<text x="117.6" y="136.7">~{CS1}</text>
<text x="135" y="134.2">CLK</text>
<text x="135.7" y="136.7">~{CS0}</text>
<text x="103.3" y="139.2">Filament</text>
<text x="110.8" y="139.2">Ready</text>
<text x="142.1" y="141.8">Filament</text>
<text x="142.1" y="139.2">HV</text>
<text x="145" y="139.2">Enable</text>
<text x="149.5" y="141.8">Enable</text>
<text x="215" y="143">Endstop</text>
<text x="221.9" y="143">Det</text>
<text x="258.2" y="143">Endstop</text>
<text x="265.1" y="143">Smpl</text>
<text x="72.9" y="178">HV</text>
<text x="75.8" y="178">Control</text>
<text x="46.7" y="180.5">Current</text>
<text x="50.2" y="183">HV</text>
<text x="53.2" y="183">Monitor</text>
<text x="53.2" y="180.5">Monitor</text>
<text x="72.1" y="183">Filament</text>
<text x="72.9" y="180.5">Current</text>
<text x="79.4" y="180.5">Control</text>
<text x="79.6" y="183">Ready</text>
<text x="50" y="188.1">HV</text>
<text x="52.9" y="188.1">Enable</text>
<text x="72.9" y="188.1">Filament</text>
<text x="80.3" y="188.1">Enable</text>
</g>
<g font-size="1.4" fill="#0f0f0f">
<text x="116.2" y="143.2">GPIO24</text>
<text x="134.6" y="143.2">GPIO25</text>
</g>
</svg>
